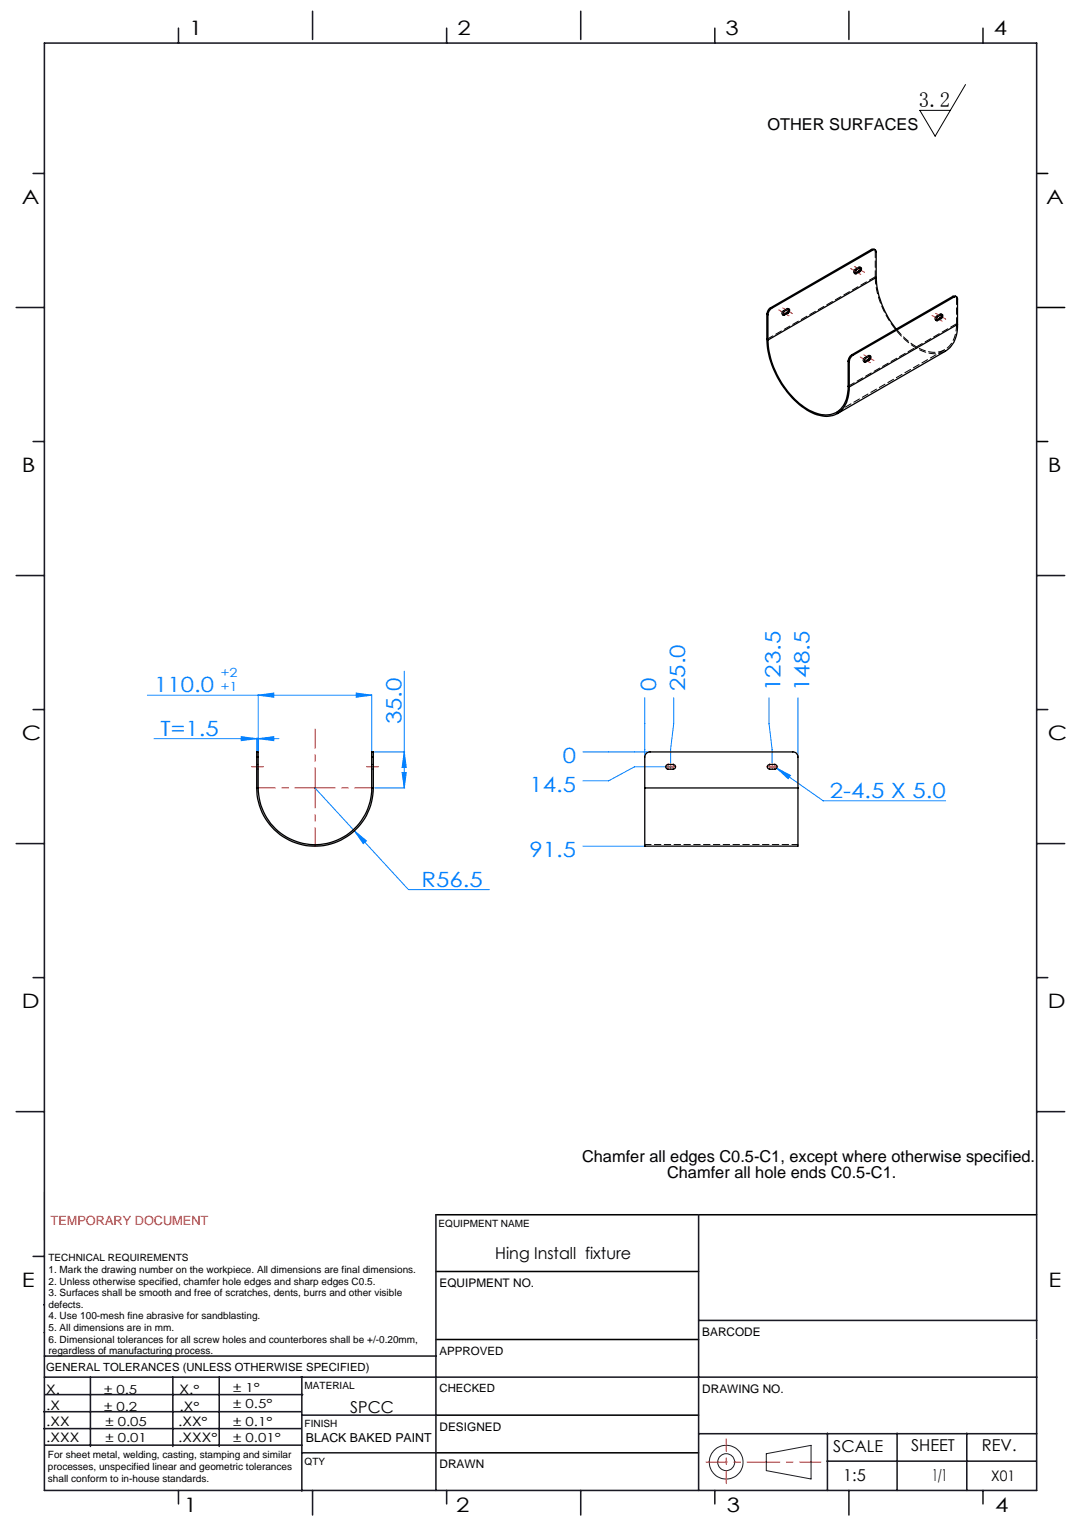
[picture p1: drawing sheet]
<svg xmlns="http://www.w3.org/2000/svg" width="210mm" height="297mm" viewBox="0 0 210 297" stroke-linecap="round" stroke-linejoin="round" font-family="sans-serif">
<g fill="none" stroke="#191924" stroke-width=".19">
<path d="M8.6 231.2v9.4M148.6 282l8.7-1.6v6.5l-8.7-1.6z"/>
<circle cx="140.8" cy="283.7" r="3.3"/>
<circle cx="140.8" cy="283.7" r="1.64"/>
</g>
<path d="M201 33.7h2.2M201 59.7h5.4M201 85.7h2.2M84.5 235.7h116.5M84.6 259.9h50.9M84.6 246.7h50.9M84.6 274.5h50.9M84.5 281.8h51" fill="none" stroke="#000" stroke-width=".3"/>
<path d="M136.9 283.6h22.3" fill="none" stroke="#f00" stroke-width=".19" stroke-dasharray="6.3 1.3 1.3 1.3" stroke-dashoffset="2.2"/>
<path d="M140.8 287.8v-8.7" fill="none" stroke="#f00" stroke-width=".19" stroke-dasharray="6.3 1.3 1.3 1.3" stroke-dashoffset="3.9"/>
<g fill="none" stroke="#191924" stroke-width=".3">
<path d="M8.6 8.4h192.4v280.7h-192.4zM34.6 5.5v2.9M60.6 2.2v5.5M86.6 5.5v2.9M112.6 2.2v5.5M138.6 5.5v2.9M164.6 2.2v5.5M190.6 5.5v2.9M6.4 33.7h2.2M3.1 59.7h5.5M6.4 85.7h2.2M3.1 111.7h5.5"/>
<path d="M201 111.7h5.4M6.4 137.7h2.2M201 137.7h2.2M3.1 163.7h5.5M201 163.7h5.4M6.4 189.6h2.2M201 189.6h2.2M3.1 215.6h5.5M201 215.6h5.4M84.5 235.7v53.4M135.5 235.7v53.4M6.4 243.7h2.2"/>
<path d="M8.5 253.1h.1M8.6 258.5h.1M135.5 256.1h65.5M8.5 277.1h49.9M8.5 273.9h49.9M8.6 267.2h192.4M8.6 263.1h75.9M8.8 270.5h49.9M17.5 267.2v13.4M33.5 267.2v13.4M42.5 267.2v13.4M58.5 267.2v22"/>
<path d="M58.6 274.5h26M135.5 278.1h65.5M160.4 278v11.1M174 278v11.1M187.5 278v11.1M8.8 280.3h49.7M34.6 289.1v2.6M58.5 281.8h26M60.6 289.1v4.8M86.6 289.1v2.6M112.6 289.1v4.8M138.6 289.1v2.6"/>
<path d="M160.4 283.5h40.5M164.6 289.1v4.8M190.6 289.1v2.6"/>
</g>
<path d="M201 259.9h.1" fill="none" stroke="#c0c0c0" stroke-width=".19"/>
<g fill="none" stroke="#0080ff" stroke-width=".19">
<path d="M28.6 134.9h43.5M50.1 134.9l3-.5v.9zM50.1 134.8v10.9M69.1 134.4l3 .5-3 .4zM72.1 134.8v10.9M78.4 130.2v22.7M125 135.4v11.2M130.6 135.4v5l-.6 5v2.6M149.1 135.4v5l.6 5v2.6M154.7 135.4v11.2M29.8 143.3h24.3M46.8 142.9l3 .4-3 .4z"/>
<path d="M49.8 143.2v2.5M50.1 143.3l3-.4v.8zM61.1 152.9l18.1 19.7h15.7M72.6 145.9h5.9M72.7 152.9h5.8M78 149.9h.8l-.4 3zM78.4 145.9l.4 3h-.8zM113 145.9h12.8M130.4 148.8h-7.4l-5 2.7h-5M150.6 149l2.7 1.4-.5 .7zM150.6 149l9 6.4h23.8M68.7 161.2l2.3 1.9-.6 .6z"/>
<path d="M113 164.1h11.8"/>
</g>
<path d="M187.2 16.4l-5.9 10-2.9-5h5.9" fill="none" stroke="#000" stroke-width=".19"/>
<path d="M60.9 152.8h-11.2M61.1 152.6v-11.2M61.1 153v11.2M61.3 152.8h11.2" fill="none" stroke="#f00" stroke-width=".19" stroke-dasharray="15.2 1.3 1.3 1.3" stroke-dashoffset="11.5"/>
<g fill="none" stroke="#f00" stroke-width=".19" stroke-dasharray="15.2 1.3 1.3 1.3">
<path d="M151.7 59.7l2 1.1M165 52.1l1.9 1.1M165.7 51.7l1.9 1.1M151 60.1l2 1.2M166.8 69.2l1.9 1.2M167.5 68.8l2 1.2M180.7 61.2l2 1.1M181.4 60.8l2 1.1M48.8 148.7h2.3M71.1 148.7h2.3M129.4 148.7h-.4M129.6 148.5v-.3"/>
<path d="M129.6 148.9v.4M129.8 148.7h.3M129.8 148.7h.6M129.9 148.7h-.4M130.1 148.9v.4M130.1 148.5v-.3M130.3 148.7h.3M130.4 148.7h-.4M130.6 148.7h.1M130.6 148.7v-.1M130.6 148.7h-.1M130.6 148.7v.1"/>
<path d="M130.6 148.5v-.3M130.6 148.9v.4M130.8 148.7h.3M149.1 148.7h-.4M149.3 148.7h-.1M149.3 148.7v.1M149.3 148.7h.1M149.3 148.7v-.1M149.3 148.9v.4M149.3 148.5v-.3M149.5 148.7h.3M149.6 148.7h-.4"/>
<path d="M149.8 148.9v.4M149.8 148.5v-.3M150 148.7h.3M150.1 148.7h-.4M150.1 148.7h-.6M150.3 148.9v.4M150.3 148.5v-.3M150.5 148.7h.3"/>
</g>
<path d="M61 152.9h.2M61.1 152.7v.3M129.4 148.8h.2M129.5 148.7v.2M129.9 148.8h.2M130 148.7v.2M149.6 148.8h.2M149.7 148.7v.2M150.1 148.8h.2M150.2 148.7v.2" fill="none" stroke="#f00" stroke-width=".19"/>
<g fill="#0080ff">
<path d="M68.7 161.2l1.7 2.5 .6-.6zM46.8 142.9l3 .4-3 .4zM50.1 143.3l3-.4v.8zM50.1 134.9l3-.5v.9zM69.1 134.4l3 .5-3 .4zM150.6 149l2.2 2.1 .5-.7z"/>
<path d="M78.4 145.9l.4 3h-.8zM78 149.9h.8l-.4 3z"/>
</g>
<g fill="none" stroke="#000" stroke-width=".25">
<path d="M149.4 59.7a1.62 1.62 0 0 0-.7 1.2M149.4 59.7l.2 .1M149.6 59.8a1.6 1.6 0 0 0-.7 1.3M152.9 60v.3l-.3 .3M165.8 53l.2 .1M165.8 53h-.1M166.5 52.6l.2 .1M166.5 52.6l-.7 .4M166.7 52.7a.37 .37 0 0 0 .4-.4 .37 .37 0 0 0-.4-.3l-.7 .4a.42 .42 0 0 0-.1 .7h.1M166.7 52.7l-.7 .4M166.8 51.9v.4l-.3 .3M169 48.4l.4-.1 .3 .2"/>
<path d="M169 48.4l.2 .1M169 48.4l-19.6 11.3M169.2 48.5a.41 .41 0 0 1 .5 0 .41 .41 0 0 1 .2 .4v4.9M169.2 48.5l-19.6 11.3M169.9 53.8a17.3 17.3 0 0 0 3.9 10M169.9 53.8l-21 12.2M184.7 57.5l.5-.1 .3 .2M184.7 57.5l.3 .1M184.7 57.5l-19.5 11.3M185 57.6a.41 .41 0 0 1 .5 0 .41 .41 0 0 1 .2 .4v4.9M185 57.6l-19.6 11.3M148.7 65.8a17.4 17.4 0 0 0 8.7 14.3 4.9 4.9 0 0 0 5.5-.3 5.9 5.9 0 0 0 1.8-4.7"/>
<path d="M148.7 65.8l.2 .2M148.7 60.9l.2 .2M148.7 60.9v4.9M148.9 66a17.2 17.2 0 0 0 8 13.6 5.5 5.5 0 0 0 5.6 .2 5.8 5.8 0 0 0 2-4.9M148.9 61.1v4.9M151.9 61l.2 .1M151.9 61l-.1 .1M152.6 60.6l.2 .1M152.6 60.6l-.7 .4M152.8 60.7a.37 .37 0 0 0 .4-.3 .37 .37 0 0 0-.4-.4l-.7 .4a.43 .43 0 0 0-.3 .4 .43 .43 0 0 0 .2 .4l.1-.1M152.8 60.7l-.7 .4M164.5 70.1l.2 .1"/>
<path d="M164.5 74.9l.2 .2M164.5 70.1v4.8M164.7 70.2v4.9M165.2 68.8a1.6 1.6 0 0 0-.7 1.3M165.2 68.8l.2 .1M165.4 68.9a1.6 1.6 0 0 0-.7 1.3M167.6 70.1l.3 .1M167.6 70.1v.1M168.3 69.7l.3 .1M168.3 69.7l-.7 .4M168.6 69.8a.37 .37 0 0 0 .3-.3 .37 .37 0 0 0-.3-.4l-.7 .4a.43 .43 0 0 0-.3 .4 .43 .43 0 0 0 .2 .4l.1-.1M168.6 69.8l-.7 .4"/>
<path d="M168.7 69.1l-.1 .3-.3 .3M181.6 62.1l.2 .1M181.6 62.1h-.1M182.3 61.7l.2 .1M182.3 61.7l-.7 .4M182.5 61.8a.37 .37 0 0 0 .4-.4 .37 .37 0 0 0-.4-.3l-.7 .4a.42 .42 0 0 0-.1 .7h.1M182.5 61.8l-.7 .4M182.6 61v.4l-.3 .3M185.7 62.9a5.7 5.7 0 0 1-2.4 5.2l-21 12.2M185.7 62.9l-21 12.2M49.8 152.9a11.3 11.3 0 0 0 11.3 11.3 11.3 11.3 0 0 0 11.3-11.3M49.8 146.9v-1h.3v1"/>
<path d="M49.8 152.9h.3M49.8 146.9v6M49.8 146.9h.3M50.1 152.9a11 11 0 0 0 11 11 11 11 0 0 0 11-11M50.1 146.9v6M72.1 146.9v-1h.3v1M72.1 152.9h.3M72.1 146.9h.3M72.1 146.9v6M72.4 146.9v6M125 152.9v-6a1.02 1.02 0 0 1 1-1h27.7a.96 .96 0 0 1 1 1v6M125 152.9v11.2h29.7v-11.2"/>
<path d="M125 152.9h29.7M129.2 148.5l.3-.2h1a.46 .46 0 0 1 .5 .5 .46 .46 0 0 1-.5 .4l-1.2-.1-.2-.3zM148.9 148.5l.3-.2h1a.46 .46 0 0 1 .5 .5 .46 .46 0 0 1-.5 .4h-1.1l-.3-.3z"/>
</g>
<g fill="none" stroke="#000" stroke-width=".19" stroke-dasharray="1.3 .6">
<path d="M152.6 59.9l.2 .1M152.9 59.9h-.3M153 60l-.2-.2M165.6 53l.2 .1M165.8 52.2l.2 .1M166.5 51.8l.2 .1M166.8 51.9l-.3-.1M167 51.9l-.2-.1M169.5 48.3l.2 .5M169.7 48.8l.2 .1M169.9 53.8l-.2-.1M185.3 57.4l.2 .5"/>
<path d="M185.5 57.9l.2 .1M151.7 61l.2 .1M151.9 60.3l.2 .1M167.4 70.1l.3 .2M167.7 69.4l.2 .1M168.4 69l.2 .1M168.7 69h-.3M168.8 69.1l-.2-.2M181.4 62.1l.2 .1M181.6 61.3l.2 .2M182.3 60.9l.2 .1M182.6 61l-.3-.1"/>
<path d="M182.7 61l-.2-.1M185.7 62.9l-.2-.1M49.8 148.3h.3M49.8 149.2h.3M72.1 149.2h.3M72.1 148.3h.3"/>
</g>
<path d="M169.7 53.7v-4.9M185.5 57.9v4.9M125.1 163.8h29.7" fill="none" stroke="#000" stroke-width=".19" stroke-dasharray="1.3 .6" stroke-dashoffset=".1"/>
<path d="M165.8 52.2a.4 .4 0 0 0-.3 .4 .4 .4 0 0 0 .2 .4M151.9 60.3a.4 .4 0 0 0-.3 .3 .4 .4 0 0 0 .2 .4M167.7 69.4a.4 .4 0 0 0-.4 .3 .4 .4 0 0 0 .3 .4M181.6 61.3a.4 .4 0 0 0-.3 .4 .4 .4 0 0 0 .2 .4" fill="none" stroke="#000" stroke-width=".19" stroke-dasharray="1.3 .6" stroke-dashoffset=".5"/>
<path d="M152.6 59.9l-.7 .4M166.5 51.8l-.7 .4M168.4 69l-.7 .4M182.3 60.9l-.7 .4" fill="none" stroke="#000" stroke-width=".19" stroke-dasharray="1.3 .6" stroke-dashoffset=".4"/>
<path d="M148.7 65.8l21-12.1M162.2 80l21-12.2M164.5 74.9l21-12.1" fill="none" stroke="#000" stroke-width=".19" stroke-dasharray="1.3 .6" stroke-dashoffset="-.1"/>
<path d="M183.4 68.1a5.7 5.7 0 0 1-5.9-.7 17.7 17.7 0 0 1-7.8-13.7M185.5 62.8a5.1 5.1 0 0 1-3.1 5.4 7.3 7.3 0 0 1-6.4-2.1l-2.2-2.3" fill="none" stroke="#000" stroke-width=".19" stroke-dasharray="1.3 .6" stroke-dashoffset="-.2"/>
<text font-size="4.1" x="178.2" y="20.8">3.2</text>
<g font-size="4.1" fill="#0080ff">
<text x="29.9" y="134.3">110.0</text>
<text x="127.3" y="134.1" transform="rotate(-90 127.3 134.1)">0</text>
<text x="132.9" y="134.1" transform="rotate(-90 132.9 134.1)">25.0</text>
<text x="151.3" y="134.1" transform="rotate(-90 151.3 134.1)">123.5</text>
<text x="157" y="134.1" transform="rotate(-90 157 134.1)">148.5</text>
<text x="31.2" y="142.7">T=1.5</text>
<text x="77.8" y="140.5" transform="rotate(-90 77.8 140.5)">35.0</text>
<text x="109.2" y="148">0</text>
<text x="102.7" y="153.7">14.5</text>
<text x="160.9" y="154.8">2-4.5 X 5.0</text>
<text x="102.7" y="166.3">91.5</text>
<text x="81.7" y="172">R56.5</text>
</g>
<g font-size="3.9">
<text x="36.7" y="6.9">1</text>
<text x="88.7" y="6.9">2</text>
<text x="140.7" y="6.9">3</text>
<text x="192.7" y="6.9">4</text>
<text x="4.2" y="39.5">A</text>
<text x="202.9" y="39.5">A</text>
<text x="4.2" y="91.5">B</text>
<text x="203.2" y="91.5">B</text>
<text x="4.2" y="143.5">C</text>
<text x="203.2" y="143.5">C</text>
<text x="4.2" y="195.5">D</text>
<text x="203.2" y="195.5">D</text>
<text x="4.2" y="249.6">E</text>
<text x="203.3" y="249.6">E</text>
<text x="35.7" y="293.4">1</text>
<text x="88.4" y="293.4">2</text>
<text x="141" y="293.4">3</text>
<text x="193" y="293.4">4</text>
</g>
<g font-size="3.2">
<text x="148.8" y="25.3">OTHER SURFACES</text>
<text x="112.9" y="225.4">Chamfer all edges C0.5-C1, except where otherwise specified.</text>
<text x="129.3" y="228.6">Chamfer all hole ends C0.5-C1.</text>
<text x="96" y="244.2">Hing Install fixture</text>
<text x="67.9" y="274.2">SPCC</text>
<text x="161.6" y="281.7">SCALE</text>
<text x="176.7" y="281.5">SHEET</text>
<text x="190.4" y="281.5">REV.</text>
<text x="163.5" y="287.3">1:5</text>
<text x="180.8" y="287.3">1/1</text>
</g>
<text font-size="2.8" x="192.2" y="287.3">X01</text>
<text font-size="2.5" fill="#ff1f1f" x="9.8" y="237.6">TEMPORARY DOCUMENT</text>
<g font-size="2.5">
<text x="8.9" y="273.6">.X</text>
<text x="8.9" y="270.4">X.</text>
<text x="34.8" y="273.7">.X°</text>
<text x="34.8" y="270.5">X.°</text>
<text x="9" y="276.7">.XX</text>
<text x="9" y="279.7">.XXX</text>
<text x="34.5" y="276.7">.XX°</text>
<text x="34.6" y="279.8">.XXX°</text>
</g>
<g font-size="2.4" fill="#0080ff">
<text x="42.8" y="131.4">+2</text>
<text x="42.8" y="134.1">+1</text>
</g>
<g font-size="2.4">
<text x="45.2" y="270">± 1°</text>
<text x="20.2" y="270.4">± 0.5</text>
<text x="20.2" y="273.7">± 0.2</text>
<text x="45.2" y="273.2">± 0.5°</text>
<text x="20.4" y="279.7">± 0.01</text>
<text x="20.4" y="276.7">± 0.05</text>
<text x="45.2" y="276.7">± 0.1°</text>
<text x="45.2" y="279.7">± 0.01°</text>
<text x="59.3" y="279.7">BLACK BAKED PAINT</text>
</g>
<g font-size="2.3">
<text x="85.2" y="249.7">EQUIPMENT NO.</text>
<text x="136.2" y="259.2">BARCODE</text>
<text x="136.2" y="270.2">DRAWING NO.</text>
<text x="85.2" y="277.6">DESIGNED</text>
<text x="85.2" y="284.9">DRAWN</text>
</g>
<g font-size="2.2">
<text x="85.2" y="262.8">APPROVED</text>
<text x="8.9" y="265.9">GENERAL TOLERANCES (UNLESS OTHERWISE SPECIFIED)</text>
<text x="85.2" y="270.1">CHECKED</text>
</g>
<g font-size="1.9">
<text x="85.1" y="238">EQUIPMENT NAME</text>
<text x="9.4" y="244.7">TECHNICAL REQUIREMENTS</text>
<text x="9.4" y="246.9">1. Mark the drawing number on the workpiece. All dimensions are final dimensions.</text>
<text x="9.4" y="249.2">2. Unless otherwise specified, chamfer hole edges and sharp edges C0.5.</text>
<text x="9.4" y="251.4">3. Surfaces shall be smooth and free of scratches, dents, burrs and other visible</text>
<text x="9.4" y="253.7">defects.</text>
<text x="9.4" y="256">4. Use 100-mesh fine abrasive for sandblasting.</text>
<text x="9.4" y="258.2">5. All dimensions are in mm.</text>
<text x="9.4" y="260.5">6. Dimensional tolerances for all screw holes and counterbores shall be +/-0.20mm,</text>
<text x="9.4" y="262.7">regardless of manufacturing process.</text>
<text x="59.1" y="269.5">MATERIAL</text>
<text x="59.1" y="276.9">FINISH</text>
<text x="9.3" y="282.9">For sheet metal, welding, casting, stamping and similar</text>
<text x="9.3" y="285.2">processes, unspecified linear and geometric tolerances</text>
<text x="9.3" y="287.4">shall conform to in-house standards.</text>
<text x="59.1" y="284.2">QTY</text>
</g>
</svg>
